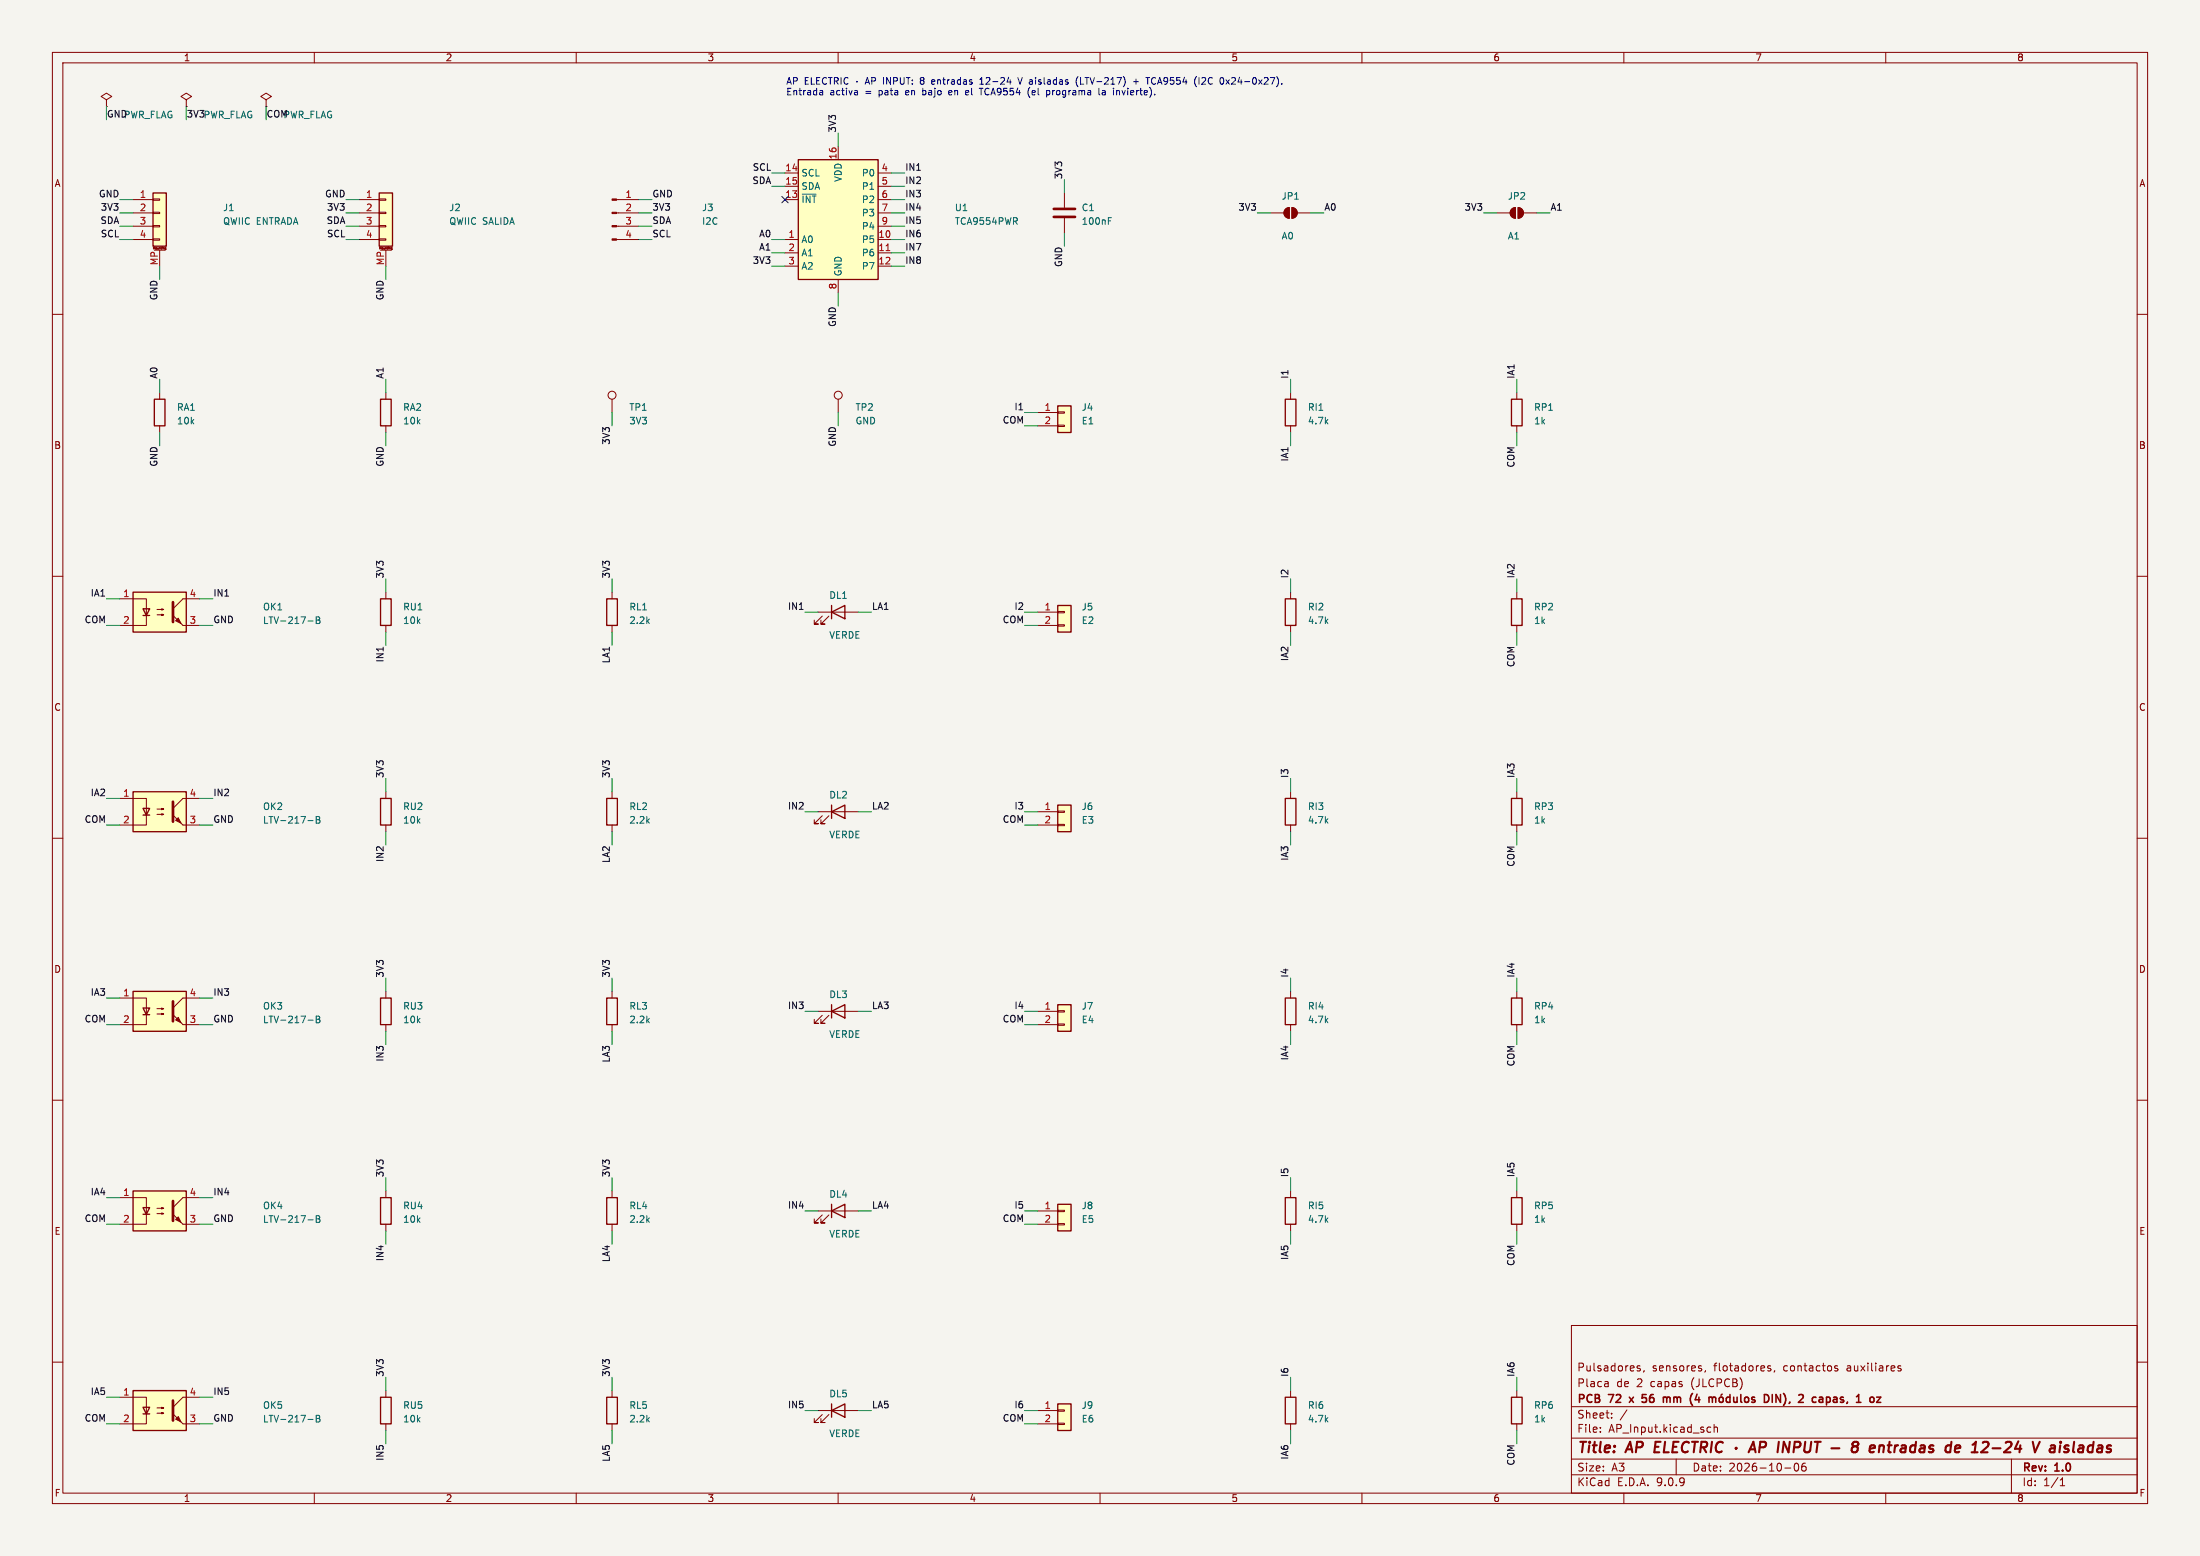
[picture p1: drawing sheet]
<svg xmlns="http://www.w3.org/2000/svg" width="420mm" height="297mm" viewBox="0 0 420 297" stroke-linecap="round" stroke-linejoin="round" font-family="sans-serif">
<path d="M0 0h420v297h-420z" fill="#f5f4ef" stroke="#f5f4ef" stroke-width=".19"/>
<g fill="none" stroke="#840000" stroke-width=".19">
<path d="M10 10h400v277h-400zM12 12h396v273h-396zM60 10v2M110 10v2M160 10v2M210 10v2M260 10v2M310 10v2M360 10v2M10 60h2M73.7 74.9v1.3M408 60h2"/>
<path d="M73.7 81.3v1.3M10 110h2M408 110h2M10 160h2M246.4 151.1v1.3M246.4 157.5v1.3M408 160h2M10 210h2M408 210h2M300 253h108v32h-108zM10 260h2M300 278.5h108"/>
<path d="M300 274.5h108M300 268.5h108M305.5 273.2v.2M305.5 272.5v.1M306.8 263.7l.2 .2v.8M307 264.6l-.1 .1M307 264l-.1 .1M307.7 270.5v.2M307.7 269.8v.1M310.6 269.1l-1.3 1.9M312.5 261l.7 .4-.3 .3-.4-.1M313.1 260.8l-.4-.1-.2 .2"/>
<path d="M313.9 261.6l-.2 .3M320 278.5v3M325.6 261.6l-.2 .3M326 273.3h.6M326 272.5h.6M327.2 272.5l.2-.1 .4 .1 .1 .9M327.2 271.9v1.5M337.5 261.1l.5 .2 .1 .2-.2 .2-.5-.1M337.5 260.8h.5M338.8 261.6l-.1 .3M342.7 279.4l.2-.1a.8 .8 0 0 1 .5 .7 .8 .8 0 0 1-.5 .8l-.2-.2-.2-.4zM344.7 279.3a.59 .59 0 0 0-.8 .6v.6l.2 .2 .4 .1 .2-.2 .1-.5-.1-.2h-.5l-.3 .2"/>
<path d="M350.8 260.8l-.4-.1-.2 .2 .1 .2 .5 .2v.3h-.6M362.3 261l.6 .4-.2 .3-.4-.1M362.9 260.8l-.4-.1-.2 .2M384 278.5v6.5M408 260h2M60 285v2M110 285v2M160 285v2M210 285v2M260 285v2M300 281.5h108M310 285v2"/>
<path d="M340.7 280.2h1.2M360 285v2M393.3 283.6h.9M393.3 282.5l.4-.4v1.5"/>
</g>
<g fill="none" stroke="#840000" stroke-width=".4">
<path d="M315.9 276.2h.7M317 275.2h-.9l-.3 2h1M317.9 275.2l-.3 2h1M319.4 276.2h.6M320.4 275.2h-.9l-.3 2h1M322.4 275.4a.88 .88 0 0 0-1 0 .88 .88 0 0 0-.3 .9 .69 .69 0 0 0 .3 .8 .69 .69 0 0 0 .8-.1M323 275.2h1.2M323.6 275.2l-.3 2M324.7 276.3h.8a.55 .55 0 0 0 .4-.5 .55 .55 0 0 0-.3-.6h-.8l-.2 2M325.2 276.3l.5 .9M326.8 275.2l-.2 2M328.9 275.4a.88 .88 0 0 0-1 0 .88 .88 0 0 0-.4 .9 .69 .69 0 0 0 .4 .8 .69 .69 0 0 0 .8-.1"/>
<path d="M331.4 276.3v.2M333.8 277.2l.9-2 .4 2M334.1 276.6h.9M335.9 276.3h.8a.55 .55 0 0 0 .4-.5 .55 .55 0 0 0-.3-.6h-.7l-.3 2M339.6 275.2l-.3 2M341.7 275.2l-.3 2-.9-2-.2 2M353.8 276l-.2-.4a.64 .64 0 0 1 1.1-.2l.1 .3-.3 .3M357.7 275.9l-.6 .1-.2 .9 .2 .3 .6-.1M357.9 276.3l-1 .2M360.4 275.9h.7M361.8 275.9l-.2 1.3M361.9 276.1l-.2 .2"/>
<path d="M376.4 277.2h1.1M376.6 275.8l.6-.6-.2 2M383.7 275.2h-.5l-.3 .2M383.9 276.1l-1.3 1.1h1.2M391.7 275.9l.6 .1-.1 1.2M392.2 277.1l-.7 .1M392.3 276.3l-.7 .1M393.3 275.9l-.2 1.3M393.4 275.2v.2M394.9 276a.49 .49 0 0 0-.8 .3l.1 .1 .6 .2 .1 .3-.3 .3-.6-.1"/>
</g>
<g fill="none" stroke="#840000" stroke-width=".3">
<path d="M311 266.7l.8 1M311.8 266.7l-.8 1M313.7 266.8h.5M314.2 267.6l-.5 .1M314.3 266.2h-.8v.7M317.8 266.7l.3 .1 .1 .1M318.2 266.9l.2-.2 .4 .1v.1M318.2 266.9v.8M323 266l-.2 .4M324 266.1l-.4 1.1h.9M324.3 266.7v1M328.3 266.8l.2-.1 .4 .1 .1 .6-.2 .2-.3 .1-.2-.2z"/>
<path d="M328.8 266.1l-.3 .2M330.3 266.8l-.5-.1-.3 .3 .2 .6h.6M330.3 266.2v1.5M331 266.7v.9l.4 .1 .2-.2M331.6 266.7v1M332.3 266.2v1.3l.2 .2M333.2 266.8l.3-.1 .3 .3v.4l-.3 .3-.3-.1-.2-.2zM335 266.8l-.4-.1-.2 .2 .1 .2 .5 .2v.3h-.6M336.8 266.2a.76 .76 0 0 1 .9 .7 .76 .76 0 0 1-.9 .8zM338.3 266.2v1.5M339.9 266.2v1.5l-.9-1.5v1.5M346.7 266.8l-.4-.1-.3 .3 .1 .6h.6"/>
<path d="M350.5 266.7l-.5 .1M350.5 267.1h-.3a.29 .29 0 0 0-.2 .3 .29 .29 0 0 0 .2 .3h.3M354.7 266.4l.1-.2v1.5M358.3 266.7h.7l-.7 1h.7"/>
</g>
<path d="M72.6 76.2h2.1v5.1h-2.1zM245.4 152.4h2v5.1h-2z" fill="none" stroke="#840000" stroke-width=".25"/>
<path d="M25.4 227.3h10.2v7.6h-10.2z" fill="#ffffc2"/>
<path d="M288.5 114.3h2.1v5.1h-2.1zM25.4 227.3h10.2v7.6h-10.2zM27.3 230.5h1.3l-.7 1.3zM27.3 231.8h1.3" fill="none" stroke="#840000" stroke-width=".25"/>
<path d="M289.6 113v1.3M289.6 119.4v1.3M22.9 228.6h5v5.1h-5M30 230.6h1.2l-.3 .2v-.3l.3 .1M30 231.6h1.2l-.3 .2v-.3l.3 .1M34.9 233.7h3.2M38.1 228.6h-3.2l-1.9 1.9" fill="none" stroke="#840000" stroke-width=".19"/>
<path d="M33 229.2v3.8" fill="none" stroke="#840000" stroke-width=".51"/>
<g fill="#840000" stroke="#840000" stroke-width=".19">
<path d="M33.5 232.8l.5-.5 .5 1z"/>
<path d="M33 231.8l1.9 1.9z"/>
</g>
<path d="M58.8 232.8h1M60.4 232h.4l.2 .3-.2 .4 .2 .1 .1 .3-.2 .2h-.5zM60.4 232.7h.4" fill="none" stroke="#006464" stroke-width=".19"/>
<path d="M25.4 265.4h10.2v7.6h-10.2z" fill="#ffffc2"/>
<path d="M25.4 265.4h10.2v7.6h-10.2zM27.3 268.6h1.3l-.7 1.3zM27.3 269.9h1.3" fill="none" stroke="#840000" stroke-width=".25"/>
<path d="M22.9 266.7h5v5.1h-5M30 268.7h1.2l-.3 .2v-.3l.3 .1M30 269.7h1.2l-.3 .2v-.3l.3 .1M34.9 271.8h3.2M38.1 266.7h-3.2l-1.9 1.9" fill="none" stroke="#840000" stroke-width=".19"/>
<path d="M33 267.3v3.8" fill="none" stroke="#840000" stroke-width=".51"/>
<g fill="#840000" stroke="#840000" stroke-width=".19">
<path d="M34 270.4l.5 1-1-.5z"/>
<path d="M33 269.9l1.9 1.9z"/>
</g>
<path d="M58.8 270.9h1M60.4 270.1h.4l.2 .3-.2 .4 .2 .1 .1 .3-.2 .2h-.5zM60.4 270.8h.4" fill="none" stroke="#006464" stroke-width=".19"/>
<path d="M25.4 113h10.2v7.7h-10.2z" fill="#ffffc2"/>
<path d="M29.5 76.2h2v5.1h-2zM245.4 76.2h2v5.1h-2zM288.5 76.2h2.1v5.1h-2.1zM25.4 113h10.2v7.7h-10.2zM27.3 116.2h1.3l-.7 1.3zM27.3 117.5h1.3M115.8 114.3h2.1v5.1h-2.1zM245.4 114.3h2v5.1h-2zM72.6 266.7h2.1v5.1h-2.1zM158.7 269.2l2.6-1.2v2.5zM158.7 268v2.5M288.5 266.7h2.1v5.1h-2.1z" fill="none" stroke="#840000" stroke-width=".25"/>
<g fill="none" stroke="#840000" stroke-width=".19">
<path d="M245.4 39.9l.7-.3v2.1a1.02 1.02 0 0 1-.9-.7 1.02 1.02 0 0 1 .2-1.1zM246.6 39.6a1.02 1.02 0 0 1 1 1 1.02 1.02 0 0 1-1 1.1zM288.6 39.9l.7-.3v2.1a1.02 1.02 0 0 1-.9-.7 1.02 1.02 0 0 1 .2-1.1zM289.8 39.6a1.02 1.02 0 0 1 1 1 1.02 1.02 0 0 1-1 1.1zM242.6 40.6h2.5M247.6 40.6h2.6M285.7 40.6h2.6M290.8 40.6h2.6M30.5 74.9v1.3M160 76.2v2.5M246.4 74.9v1.3M289.6 74.9v1.3"/>
<path d="M30.5 81.3v1.3M246.4 81.3v1.3M289.6 81.3v1.3M22.9 114.3h5v5.1h-5M30 116.3h1.2l-.3 .2v-.3l.3 .1M30 117.3h1.2l-.3 .2v-.3l.3 .1M34.9 119.4h3.2M38.1 114.3h-3.2l-1.9 1.9M116.8 113v1.3M116.8 119.4v1.3M246.4 113v1.3M246.4 119.4v1.3"/>
<path d="M73.7 265.4v1.3M73.7 271.8v1.2M156.2 269.2h7.6M157 270l-1.6 1.5h.8h-.8v-.7M158.2 270l-1.5 1.5h.8h-.8v-.7M289.6 265.4v1.3M289.6 271.8v1.2"/>
<circle cx="160" cy="75.4" r=".76"/>
</g>
<path d="M33 114.9v3.8" fill="none" stroke="#840000" stroke-width=".51"/>
<g fill="#840000" stroke="#840000" stroke-width=".19">
<path d="M33.5 118.5l.5-.5 .5 1z"/>
<path d="M33 117.5l1.9 1.9z"/>
<path d="M288.6 39.9l.7-.3v2.1a1.02 1.02 0 0 1-.9-.7 1.02 1.02 0 0 1 .2-1.1z"/>
<path d="M289.8 39.6a1.02 1.02 0 0 1 1 1 1.02 1.02 0 0 1-1 1.1z"/>
<path d="M245.4 39.9l.7-.3v2.1a1.02 1.02 0 0 1-.9-.7 1.02 1.02 0 0 1 .2-1.1z"/>
<path d="M246.6 39.6a1.02 1.02 0 0 1 1 1 1.02 1.02 0 0 1-1 1.1z"/>
</g>
<path d="M58.8 118.5h1M60.4 117.7h.4l.2 .3-.2 .4 .2 .1 .1 .3-.2 .2h-.5zM60.4 118.4h.4" fill="none" stroke="#006464" stroke-width=".19"/>
<path d="M201.9 268h2.6v5h-2.6z" fill="#ffffc2"/>
<path d="M201.9 268h2.6v5h-2.6z" fill="none" stroke="#840000" stroke-width=".25"/>
<path d="M198.1 269.2h3.8M198.1 271.8h3.8M201.9 269.1h1.3v.3h-1.3zM201.9 271.7h1.3v.2h-1.3z" fill="none" stroke="#840000" stroke-width=".19"/>
<path d="M201.9 191.8h2.6v5.1h-2.6z" fill="#ffffc2"/>
<path d="M72.6 152.4h2.1v5.1h-2.1zM115.8 152.4h2.1v5.1h-2.1zM158.7 154.9l2.6-1.2v2.5zM158.7 153.7v2.5M72.6 190.5h2.1v5.1h-2.1zM115.8 190.5h2.1v5.1h-2.1zM158.7 193l2.6-1.2v2.5zM158.7 191.8v2.5M201.9 191.8h2.6v5.1h-2.6zM245.4 228.6h2v5.1h-2z" fill="none" stroke="#840000" stroke-width=".25"/>
<g fill="none" stroke="#840000" stroke-width=".19">
<path d="M73.7 151.1v1.3M73.7 157.5v1.3M116.8 151.1v1.3M116.8 157.5v1.3M156.2 154.9h7.6M157 155.7l-1.6 1.5h.8h-.8v-.7M158.2 155.7l-1.5 1.5h.8h-.8v-.7M73.7 189.2v1.3M73.7 195.6v1.3M116.8 189.2v1.3M116.8 195.6v1.3M156.2 193h7.6"/>
<path d="M157 193.8l-1.6 1.5h.8h-.8v-.7M158.2 193.8l-1.5 1.5h.8h-.8v-.7M198.1 193h3.8M198.1 195.6h3.8M201.9 192.9h1.3v.3h-1.3zM201.9 195.5h1.3v.2h-1.3zM246.4 227.3v1.3M246.4 233.7v1.2"/>
</g>
<path d="M25.4 189.2h10.2v7.7h-10.2z" fill="#ffffc2"/>
<path d="M25.4 189.2h10.2v7.7h-10.2zM27.3 192.4h1.3l-.7 1.3zM27.3 193.7h1.3M245.4 190.5h2v5.1h-2zM288.5 228.6h2.1v5.1h-2.1zM115.8 266.7h2.1v5.1h-2.1z" fill="none" stroke="#840000" stroke-width=".25"/>
<path d="M22.9 190.5h5v5.1h-5M30 192.5h1.2l-.3 .2v-.3l.3 .1M30 193.5h1.2l-.3 .2v-.3l.3 .1M34.9 195.6h3.2M38.1 190.5h-3.2l-1.9 1.9M246.4 189.2v1.3M246.4 195.6v1.3M289.6 227.3v1.3M289.6 233.7v1.2M116.8 265.4v1.3M116.8 271.8v1.2" fill="none" stroke="#840000" stroke-width=".19"/>
<path d="M33 191.1v3.8" fill="none" stroke="#840000" stroke-width=".51"/>
<g fill="#840000" stroke="#840000" stroke-width=".19">
<path d="M33.5 194.7l.5-.5 .5 1z"/>
<path d="M33 193.7l1.9 1.9z"/>
</g>
<path d="M58.8 194.7h1M60.4 193.9h.4l.2 .3-.2 .4 .2 .1 .1 .3-.2 .2h-.5zM60.4 194.6h.4" fill="none" stroke="#006464" stroke-width=".19"/>
<path d="M201.9 153.7h2.6v5.1h-2.6z" fill="#ffffc2"/>
<path d="M201.9 153.7h2.6v5.1h-2.6zM288.5 190.5h2.1v5.1h-2.1zM72.6 228.6h2.1v5.1h-2.1zM115.8 228.6h2.1v5.1h-2.1zM245.4 266.7h2v5.1h-2z" fill="none" stroke="#840000" stroke-width=".25"/>
<path d="M198.1 154.9h3.8M198.1 157.5h3.8M201.9 154.8h1.3v.3h-1.3zM201.9 157.4h1.3v.2h-1.3zM289.6 189.2v1.3M289.6 195.6v1.3M73.7 227.3v1.3M73.7 233.7v1.2M116.8 227.3v1.3M116.8 233.7v1.2M246.4 265.4v1.3M246.4 271.8v1.2" fill="none" stroke="#840000" stroke-width=".19"/>
<path d="M25.4 151.1h10.2v7.7h-10.2z" fill="#ffffc2"/>
<path d="M25.4 151.1h10.2v7.7h-10.2zM27.3 154.3h1.3l-.7 1.3zM27.3 155.6h1.3M288.5 152.4h2.1v5.1h-2.1zM158.7 231.1l2.6-1.2v2.5zM158.7 229.9v2.5" fill="none" stroke="#840000" stroke-width=".25"/>
<path d="M22.9 152.4h5v5.1h-5M30 154.4h1.2l-.3 .2v-.3l.3 .1M30 155.4h1.2l-.3 .2v-.3l.3 .1M34.9 157.5h3.2M38.1 152.4h-3.2l-1.9 1.9M289.6 151.1v1.3M289.6 157.5v1.3M156.2 231.1h7.6M157 231.9l-1.6 1.5h.8h-.8v-.7M158.2 231.9l-1.5 1.5h.8h-.8v-.7" fill="none" stroke="#840000" stroke-width=".19"/>
<path d="M33 153v3.8" fill="none" stroke="#840000" stroke-width=".51"/>
<g fill="#840000" stroke="#840000" stroke-width=".19">
<path d="M33.5 156.6l.5-.5 .5 1z"/>
<path d="M33 155.6l1.9 1.9z"/>
</g>
<path d="M58.8 156.6h1M60.4 155.8h.4l.2 .3-.2 .4 .2 .1 .1 .3-.2 .2h-.5zM60.4 156.5h.4" fill="none" stroke="#006464" stroke-width=".19"/>
<path d="M201.9 229.9h2.6v5h-2.6z" fill="#ffffc2"/>
<path d="M72.6 114.3h2.1v5.1h-2.1zM201.9 229.9h2.6v5h-2.6z" fill="none" stroke="#840000" stroke-width=".25"/>
<path d="M73.7 113v1.3M73.7 119.4v1.3M198.1 231.1h3.8M198.1 233.7h3.8M201.9 231h1.3v.3h-1.3zM201.9 233.6h1.3v.2h-1.3z" fill="none" stroke="#840000" stroke-width=".19"/>
<path d="M29.2 36.8h2.5v10.2h-2.5z" fill="#ffffc2"/>
<path d="M29.2 36.8h2.5v10.2h-2.5z" fill="none" stroke="#840000" stroke-width=".25"/>
<g fill="none" stroke="#840000" stroke-width=".19">
<path d="M25.4 38.1h3.8M29.2 38h1.3v.2h-1.3zM117.7 38.1h4.2M25.4 40.6h3.8M25.4 43.2h3.8M25.4 45.7h3.8M29.2 40.5h1.3v.3h-1.3zM29.2 43.1h1.3v.2h-1.3zM29.2 45.6h1.3v.2h-1.3zM29.5 47.8h2M30.5 47.8v3M31.5 47.5h.1"/>
<path d="M31.5 47.4v.1M31.5 47.7h.1M31.5 47.3v.1M31.5 47.3h.1M31.6 47.3h.1v.3M31.6 47.3h-.1M31.7 47.6l-.1 .1M31.7 47.5h-.1M117.7 40.6h4.2M117.7 43.2h4.2M117.7 45.7h4.2"/>
</g>
<g fill="#840000" stroke="#840000" stroke-width=".19">
<path d="M116.8 38h.9v.2h-.9z"/>
<path d="M116.8 40.5h.9v.3h-.9z"/>
<path d="M116.8 43.1h.9v.2h-.9z"/>
<path d="M116.8 45.6h.9v.2h-.9z"/>
</g>
<path d="M201.9 77.5h2.6v5.1h-2.6z" fill="#ffffc2"/>
<path d="M201.9 77.5h2.6v5.1h-2.6z" fill="none" stroke="#840000" stroke-width=".25"/>
<path d="M198.1 78.7h3.8M201.9 78.6h1.3v.3h-1.3zM198.1 81.3h3.8M201.9 81.2h1.3v.2h-1.3z" fill="none" stroke="#840000" stroke-width=".19"/>
<path d="M201.9 115.6h2.6v5.1h-2.6z" fill="#ffffc2"/>
<path d="M201.9 115.6h2.6v5.1h-2.6z" fill="none" stroke="#840000" stroke-width=".25"/>
<path d="M198.1 116.8h3.8M198.1 119.4h3.8M201.9 116.7h1.3v.3h-1.3zM201.9 119.3h1.3v.2h-1.3z" fill="none" stroke="#840000" stroke-width=".19"/>
<path d="M152.4 30.5h15.2v22.8h-15.2z" fill="#ffffc2"/>
<path d="M152.4 30.5h15.2v22.8h-15.2z" fill="none" stroke="#840000" stroke-width=".25"/>
<g fill="none" stroke="#840000" stroke-width=".19">
<path d="M149.9 33h2.5M149.9 35.6h2.5M149.9 38.1h2.5M160 27.9v2.6M167.6 33h2.6M167.6 35.6h2.6M167.6 38.1h2.6M203.2 36.8v2.8M149.9 45.7h2.5M149.9 48.3h2.5M149.9 50.8h2.5M160 53.3v2.6"/>
<path d="M167.6 45.7h2.6M167.6 48.3h2.6M167.6 50.8h2.6M167.6 40.6h2.6M167.6 43.2h2.6M203.2 41.7v2.8"/>
</g>
<path d="M169.2 47.8h.7" fill="none" stroke="#a90000" stroke-width=".19"/>
<path d="M201.2 39.9h4M201.2 41.4h4" fill="none" stroke="#840000" stroke-width=".51"/>
<path d="M211.6 42.2h.4M211.6 41.5h.6" fill="none" stroke="#006464" stroke-width=".19"/>
<path d="M72.4 36.8h2.5v10.2h-2.5z" fill="#ffffc2"/>
<path d="M72.4 36.8h2.5v10.2h-2.5zM158.7 116.8l2.6-1.2v2.5zM158.7 115.6v2.5" fill="none" stroke="#840000" stroke-width=".25"/>
<g fill="none" stroke="#840000" stroke-width=".19">
<path d="M20.3 19.1l1-.7-1-.6-1 .6 1 .7v1.2M35.6 19.1l1-.7-1-.6-1.1 .6 1.1 .7v1.2M50.8 19.1l1-.7-1-.6-1 .6 1 .7v1.2M20.3 20.3h.1M35.6 20.3h.1M50.8 20.3h.1M68.6 38.1h3.8M72.4 38h1.3v.2h-1.3zM68.6 40.6h3.8M68.6 43.2h3.8M68.6 45.7h3.8M72.4 40.5h1.3v.3h-1.3z"/>
<path d="M72.4 43.1h1.3v.2h-1.3zM72.4 45.6h1.3v.2h-1.3zM72.6 47.8h2.1M73.7 47.8v3M74.7 47.7h.1M74.8 47.3l-.1 .1 .1 .1M74.8 47.3h.1M74.8 47.6v.1M74.8 47.3v.3M74.8 47.5h.1M116.8 76.2v2.5M156.2 116.8h7.6"/>
<path d="M157 117.6l-1.6 1.5h.8h-.8v-.7M158.2 117.6l-1.5 1.5h.8h-.8v-.7"/>
<circle cx="116.8" cy="75.4" r=".76"/>
</g>
<g fill="none" stroke="#009600" stroke-width=".19">
<path d="M20.3 20.3v2.6M22.9 38.1h2.5M35.6 20.3v2.6M50.8 20.3v2.6M66 38.1h2.6M121.9 38.1h2.6M147.3 33h2.6M147.3 35.6h2.6M160 25.4v2.5M170.2 33h2.5M170.2 35.6h2.5M170.2 38.1h2.5"/>
<path d="M203.2 34.3v2.5M22.9 43.2h2.5M22.9 40.6h2.5M22.9 45.7h2.5M30.5 50.8v2.5M66 43.2h2.6M66 40.6h2.6M66 45.7h2.6M73.7 50.8v2.5M121.9 43.2h2.6M121.9 40.6h2.6M121.9 45.7h2.6"/>
<path d="M147.3 50.8h2.6M147.3 45.7h2.6M147.3 48.3h2.6M160 55.9v2.5M170.2 43.2h2.5M170.2 40.6h2.5M170.2 50.8h2.5M170.2 45.7h2.5M170.2 48.3h2.5M203.2 44.5v2.5M240 40.6h2.6M250.2 40.6h2.5"/>
<path d="M283.2 40.6h2.5M293.4 40.6h2.5M30.5 72.4v2.5M73.7 72.4v2.5M116.8 78.7v2.6M160 78.7v2.6M195.6 78.7h2.5M246.4 72.4v2.5M289.6 72.4v2.5M30.5 82.6v2.5M73.7 82.6v2.5M195.6 81.3h2.5"/>
<path d="M246.4 82.6v2.5M289.6 82.6v2.5M20.3 119.4h2.6M20.3 114.3h2.6M38.1 119.4h2.5M38.1 114.3h2.5M73.7 110.5v2.5M116.8 110.5v2.5M153.7 116.8h2.5M163.8 116.8h2.6M195.6 116.8h2.5M195.6 119.4h2.5"/>
<path d="M246.4 110.5v2.5M289.6 110.5v2.5M73.7 120.7v2.5M116.8 120.7v2.5M246.4 120.7v2.5M289.6 120.7v2.5M20.3 157.5h2.6M20.3 152.4h2.6M38.1 157.5h2.5M38.1 152.4h2.5M73.7 148.6v2.5M73.7 158.8v2.5"/>
<path d="M116.8 148.6v2.5M116.8 158.8v2.5M153.7 154.9h2.5M163.8 154.9h2.6M195.6 157.5h2.5M195.6 154.9h2.5M246.4 148.6v2.5M246.4 158.8v2.5M289.6 148.6v2.5M289.6 158.8v2.5M20.3 190.5h2.6M20.3 195.6h2.6"/>
<path d="M38.1 190.5h2.5M38.1 195.6h2.5M73.7 186.7v2.5M73.7 196.9v2.5M116.8 186.7v2.5M116.8 196.9v2.5M153.7 193h2.5M163.8 193h2.6M195.6 195.6h2.5M195.6 193h2.5M246.4 186.7v2.5M246.4 196.9v2.5"/>
<path d="M289.6 186.7v2.5M289.6 196.9v2.5M20.3 233.7h2.6M20.3 228.6h2.6M38.1 233.7h2.5M38.1 228.6h2.5M73.7 224.8v2.5M73.7 234.9v2.6M116.8 224.8v2.5M116.8 234.9v2.6M153.7 231.1h2.5M163.8 231.1h2.6"/>
<path d="M195.6 233.7h2.5M195.6 231.1h2.5M246.4 224.8v2.5M246.4 234.9v2.6M289.6 224.8v2.5M289.6 234.9v2.6M20.3 271.8h2.6M20.3 266.7h2.6M38.1 271.8h2.5M38.1 266.7h2.5M73.7 262.9v2.5M73.7 273v2.6"/>
<path d="M116.8 262.9v2.5M116.8 273v2.6M153.7 269.2h2.5M163.8 269.2h2.6M195.6 271.8h2.5M195.6 269.2h2.5M246.4 262.9v2.5M246.4 273v2.6M289.6 262.9v2.5M289.6 273v2.6"/>
</g>
<path d="M149.3 37.5l1.2 1.2M150.5 37.5l-1.2 1.2" fill="none" stroke="#000084" stroke-width=".19"/>
<g fill="none" stroke="#0000c2" stroke-width=".19">
<path d="M150.2 16.1l.4-1.3 .5 1.3M150.3 15.7h.6M151.5 15.5l.6-.1 .1-.2v-.3l-.7-.1v1.3M153.7 15.4h.5M154.3 14.8h-.6v1.3h.6M154.9 14.8v1.3h.6M155.9 15.4h.4M156.5 14.8h-.6v1.3h.6M156.6 17.3l.5 .2v.6M157.1 18.1h-.5M157.1 17.6h-.5M157.8 14.9a.6 .6 0 0 0-.9 .4 .6 .6 0 0 0 .6 .8l.3-.1"/>
<path d="M158.1 14.8h.8M158.5 14.8v1.3M159.3 15.5l.6-.1 .1-.2v-.3l-.7-.1v1.3M159.6 15.5l.4 .6M160.6 14.8v1.3M161.9 14.9a.6 .6 0 0 0-.8 .4 .6 .6 0 0 0 .6 .8l.2-.1M163.5 17.3l.2 .2v.6M163.6 15.5v.1M163.7 18.1h-.1M163.7 17.6h-.1M165.2 16.1l.4-1.3 .4 1.3M165.3 15.7h.6"/>
<path d="M166.4 15.5l.6-.1 .2-.2-.1-.3-.7-.1v1.3M168.7 14.8v1.3M170 14.8v1.3l-.7-1.3v1.3M170.6 15.5l.6-.1 .1-.2v-.3l-.7-.1v1.3M171.9 14.8v1l.2 .3 .4-.1 .1-.2v-1M173 14.8h.7M173.4 14.8v1.3M174.2 16v.1M174.2 15.3v.1M175.9 14.8l-.2 .2 .2 .3-.2 .2v.3l.2 .3M176.2 16.8v1.3M176.2 18.1h.1"/>
<path d="M176.3 17.3h-.1M177.9 15.9l.4 .2M178.3 15.2l-.4 .2M178.5 15.5l-.6 .1M181.5 17.3l-.4 .2 .1 .6h.3M181.7 17.6l-.6 .1M184.4 17.3h.5M184.4 18.1h.5M184.9 17.6l-.6 .1M186.9 16.8h.8M187.1 16.1h.7M187.1 15.2l.3-.4v1.3"/>
<path d="M187.3 16.8v1.3M194.3 14.8l.4 1.3 .5-1.3M196.4 18.2l.2 .4M197.2 17.3l-.2 .2v.4l.2 .2M197.6 17.6l-.6 .1M199.9 17.3h.4l.1 .2v.5l-.5 .1M205.8 14.6a1.46 1.46 0 0 0 0 2M206.3 14.8v1.3h.6M209.8 16.8v1.1l.2 .2M211 17.6h-.4l-.2 .2 .2 .3h.4M211 17.5v.6M213.7 17.5v.6"/>
<path d="M216.4 15.6h.9M216.9 15.1v1M218.7 14.8h.8M219.1 14.8v1.3M220.4 14.8a.64 .64 0 0 0-.6 .6 .64 .64 0 0 0 .6 .7M229.9 14.8l-.5 .1M230.1 15.3l-.7 .8h.8M234 15.2l.7 .9M234.7 15.2l-.7 .9"/>
</g>
<g font-size="2.8" fill="#840000">
<text x="301" y="277.9">Title:</text>
<text x="310.6" y="277.9">AP</text>
<text x="342.6" y="277.9">INPUT</text>
<text x="353.6" y="277.9">-</text>
<text x="358.4" y="277.9">8</text>
<text x="362.6" y="277.9">entradas</text>
<text x="377.9" y="277.9">de</text>
<text x="383.8" y="277.9">12-24</text>
<text x="396.2" y="277.9">V aisladas</text>
</g>
<g font-size="2.1" fill="#840000">
<text x="301" y="262">Pulsadores,</text>
<text x="315.4" y="262">sensores,</text>
<text x="327.2" y="262">flotadores,</text>
<text x="340.6" y="262">contactos</text>
<text x="352.8" y="262">auxiliares</text>
<text x="301" y="268.2">PCB</text>
<text x="301" y="265">Placa</text>
<text x="307.2" y="268.2">72</text>
<text x="308.6" y="265">de</text>
<text x="311.8" y="268.2">x</text>
<text x="312.5" y="265">2</text>
<text x="314.8" y="268.2">56</text>
<text x="315.2" y="265">capas</text>
<text x="319.4" y="268.2">mm</text>
<text x="323.1" y="265">(JLCPCB)</text>
<text x="325.1" y="268.2">(4</text>
<text x="340.5" y="268.2">DIN),</text>
<text x="347.7" y="268.2">2</text>
<text x="350.9" y="268.2">capas,</text>
<text x="301" y="273.7">File:</text>
<text x="301" y="271">Sheet:</text>
<text x="307.1" y="273.7">AP_Input.kicad_sch</text>
<text x="301" y="281.1">Size:</text>
<text x="307.6" y="281.1">A3</text>
<text x="323" y="281.1">Date:</text>
<text x="330" y="281.1">2026-10-06</text>
<text x="386" y="281.3">Rev:</text>
<text x="392.4" y="281.3">1.0</text>
<text x="301" y="283.9">KiCad</text>
<text x="308.7" y="283.9">E.D.A.</text>
<text x="316.3" y="283.9">9.0.9</text>
<text x="386" y="283.9">Id:</text>
<text x="390.1" y="283.9">1/1</text>
</g>
<g font-size="1.8" fill="#840000">
<text x="35" y="11.9">1</text>
<text x="85" y="11.9">2</text>
<text x="135" y="11.9">3</text>
<text x="185" y="11.9">4</text>
<text x="235" y="11.9">5</text>
<text x="285" y="11.9">6</text>
<text x="335" y="11.9">7</text>
<text x="385" y="11.9">8</text>
<text x="10.3" y="35.9">A</text>
<text x="408.3" y="35.9">A</text>
<text x="10.3" y="85.9">B</text>
<text x="408.2" y="85.9">B</text>
<text x="10.3" y="135.9">C</text>
<text x="408.2" y="135.9">C</text>
<text x="10.3" y="185.9">D</text>
<text x="408.2" y="185.9">D</text>
<text x="10.3" y="235.9">E</text>
<text x="408.3" y="235.9">E</text>
<text x="10.3" y="285.9">F</text>
<text x="35" y="286.9">1</text>
<text x="85" y="286.9">2</text>
<text x="135" y="286.9">3</text>
<text x="185" y="286.9">4</text>
<text x="235" y="286.9">5</text>
<text x="285" y="286.9">6</text>
<text x="335" y="286.9">7</text>
<text x="385" y="286.9">8</text>
<text x="408.3" y="285.9">F</text>
</g>
<g font-size="1.8" fill="#0000c2">
<text x="176.4" y="16.5">8</text>
<text x="178.7" y="16.5">entradas</text>
<text x="188.1" y="16.5">12-24</text>
<text x="195.7" y="16.5">V aisladas</text>
<text x="207.1" y="16.5">(LTV-217)</text>
<text x="218.2" y="16.5">+</text>
<text x="221" y="16.5">TCA9554</text>
<text x="230.3" y="16.5">(I2C</text>
<text x="235.4" y="16.5">0x24-0x27).</text>
<text x="150" y="18.5">Entrada</text>
<text x="158.4" y="18.5">activa</text>
<text x="165.3" y="18.5">=</text>
<text x="168" y="18.5">pata</text>
<text x="173.4" y="18.5">en</text>
<text x="176.8" y="18.5">bajo</text>
<text x="182" y="18.5">en</text>
<text x="185.4" y="18.5">el</text>
<text x="188.3" y="18.5">TCA9554</text>
<text x="197.7" y="18.5">(el</text>
<text x="201.4" y="18.5">programa</text>
<text x="211.6" y="18.5">la</text>
<text x="214.6" y="18.5">invierte).</text>
</g>
<g font-size="1.8" fill="#0f0f0f">
<text x="20.3" y="22.5">GNDPWR_FLAG</text>
<text x="35.6" y="22.5">3V3PWR_FLAG</text>
<text x="50.8" y="22.5">COM</text>
<text x="159.7" y="25.4" transform="rotate(-90 159.7 25.4)">3V3</text>
<text x="143.5" y="35.2">SDA</text>
<text x="143.6" y="32.7">SCL</text>
<text x="172.7" y="32.7">IN1</text>
<text x="172.7" y="35.2">IN2</text>
<text x="202.9" y="34.3" transform="rotate(-90 202.9 34.3)">3V3</text>
<text x="18.8" y="37.8">GND</text>
<text x="19.1" y="40.3">3V3</text>
<text x="62" y="37.8">GND</text>
<text x="62.3" y="40.3">3V3</text>
<text x="124.5" y="37.8">GND</text>
<text x="124.5" y="40.3">3V3</text>
<text x="172.7" y="37.8">IN3</text>
<text x="172.7" y="40.3">IN4</text>
<text x="236.3" y="40.3">3V3</text>
<text x="252.7" y="40.3">A0</text>
<text x="279.5" y="40.3">3V3</text>
<text x="295.9" y="40.3">A1</text>
<text x="19.1" y="42.8">SDA</text>
<text x="19.1" y="45.4">SCL</text>
<text x="62.3" y="42.8">SDA</text>
<text x="62.3" y="45.4">SCL</text>
<text x="124.5" y="45.4">SCL</text>
<text x="124.5" y="42.8">SDA</text>
<text x="144.8" y="47.9">A1</text>
<text x="144.8" y="45.4">A0</text>
<text x="172.7" y="47.9">IN7</text>
<text x="172.7" y="42.8">IN5</text>
<text x="172.7" y="45.4">IN6</text>
<text x="143.6" y="50.5">3V3</text>
<text x="172.7" y="50.5">IN8</text>
<text x="202.9" y="51.1" transform="rotate(-90 202.9 51.1)">GND</text>
<text x="30.1" y="57.4" transform="rotate(-90 30.1 57.4)">GND</text>
<text x="73.3" y="57.4" transform="rotate(-90 73.3 57.4)">GND</text>
<text x="159.7" y="62.5" transform="rotate(-90 159.7 62.5)">GND</text>
<text x="30.1" y="72.4" transform="rotate(-90 30.1 72.4)">A0</text>
<text x="73.3" y="72.4" transform="rotate(-90 73.3 72.4)">A1</text>
<text x="246" y="72.4" transform="rotate(-90 246 72.4)">I1</text>
<text x="289.2" y="72.4" transform="rotate(-90 289.2 72.4)">IA1</text>
<text x="191.3" y="80.9">COM</text>
<text x="193.6" y="78.4">I1</text>
<text x="30.1" y="89.2" transform="rotate(-90 30.1 89.2)">GND</text>
<text x="73.3" y="89.2" transform="rotate(-90 73.3 89.2)">GND</text>
<text x="116.5" y="85" transform="rotate(-90 116.5 85)">3V3</text>
<text x="159.7" y="85.4" transform="rotate(-90 159.7 85.4)">GND</text>
<text x="246" y="88.2" transform="rotate(-90 246 88.2)">IA1</text>
<text x="289.2" y="89.3" transform="rotate(-90 289.2 89.3)">COM</text>
<text x="17.2" y="114">IA1</text>
<text x="40.6" y="114">IN1</text>
<text x="73.3" y="110.5" transform="rotate(-90 73.3 110.5)">3V3</text>
<text x="116.5" y="110.5" transform="rotate(-90 116.5 110.5)">3V3</text>
<text x="246" y="110.5" transform="rotate(-90 246 110.5)">I2</text>
<text x="289.2" y="110.5" transform="rotate(-90 289.2 110.5)">IA2</text>
<text x="16.1" y="119">COM</text>
<text x="40.6" y="119">GND</text>
<text x="150.3" y="116.5">IN1</text>
<text x="166.4" y="116.5">LA1</text>
<text x="191.3" y="119">COM</text>
<text x="193.6" y="116.5">I2</text>
<text x="73.3" y="126.5" transform="rotate(-90 73.3 126.5)">IN1</text>
<text x="116.5" y="126.7" transform="rotate(-90 116.5 126.7)">LA1</text>
<text x="246" y="126.3" transform="rotate(-90 246 126.3)">IA2</text>
<text x="289.2" y="127.4" transform="rotate(-90 289.2 127.4)">COM</text>
<text x="73.3" y="148.6" transform="rotate(-90 73.3 148.6)">3V3</text>
<text x="116.5" y="148.6" transform="rotate(-90 116.5 148.6)">3V3</text>
<text x="246" y="148.6" transform="rotate(-90 246 148.6)">I3</text>
<text x="289.2" y="148.6" transform="rotate(-90 289.2 148.6)">IA3</text>
<text x="17.2" y="152.1">IA2</text>
<text x="40.6" y="152.1">IN2</text>
<text x="150.3" y="154.6">IN2</text>
<text x="166.4" y="154.6">LA2</text>
<text x="193.6" y="154.6">I3</text>
<text x="16.1" y="157.1">COM</text>
<text x="40.6" y="157.1">GND</text>
<text x="191.3" y="157.1">COM</text>
<text x="73.3" y="164.6" transform="rotate(-90 73.3 164.6)">IN2</text>
<text x="116.5" y="164.8" transform="rotate(-90 116.5 164.8)">LA2</text>
<text x="246" y="164.4" transform="rotate(-90 246 164.4)">IA3</text>
<text x="289.2" y="165.5" transform="rotate(-90 289.2 165.5)">COM</text>
<text x="17.2" y="190.2">IA3</text>
<text x="40.6" y="190.2">IN3</text>
<text x="73.3" y="186.7" transform="rotate(-90 73.3 186.7)">3V3</text>
<text x="116.5" y="186.7" transform="rotate(-90 116.5 186.7)">3V3</text>
<text x="246" y="186.7" transform="rotate(-90 246 186.7)">I4</text>
<text x="289.2" y="186.7" transform="rotate(-90 289.2 186.7)">IA4</text>
<text x="16.1" y="195.2">COM</text>
<text x="40.6" y="195.2">GND</text>
<text x="150.3" y="192.7">IN3</text>
<text x="166.4" y="192.7">LA3</text>
<text x="191.3" y="195.2">COM</text>
<text x="193.6" y="192.7">I4</text>
<text x="73.3" y="202.7" transform="rotate(-90 73.3 202.7)">IN3</text>
<text x="116.5" y="202.9" transform="rotate(-90 116.5 202.9)">LA3</text>
<text x="246" y="202.5" transform="rotate(-90 246 202.5)">IA4</text>
<text x="289.2" y="203.6" transform="rotate(-90 289.2 203.6)">COM</text>
<text x="73.3" y="224.8" transform="rotate(-90 73.3 224.8)">3V3</text>
<text x="116.5" y="224.8" transform="rotate(-90 116.5 224.8)">3V3</text>
<text x="246" y="224.8" transform="rotate(-90 246 224.8)">I5</text>
<text x="289.2" y="224.8" transform="rotate(-90 289.2 224.8)">IA5</text>
<text x="16.1" y="233.3">COM</text>
<text x="17.2" y="228.3">IA4</text>
<text x="40.6" y="228.3">IN4</text>
<text x="40.6" y="233.3">GND</text>
<text x="150.3" y="230.8">IN4</text>
<text x="166.4" y="230.8">LA4</text>
<text x="191.3" y="233.3">COM</text>
<text x="193.6" y="230.8">I5</text>
<text x="73.3" y="240.8" transform="rotate(-90 73.3 240.8)">IN4</text>
<text x="116.5" y="241" transform="rotate(-90 116.5 241)">LA4</text>
<text x="246" y="240.6" transform="rotate(-90 246 240.6)">IA5</text>
<text x="289.2" y="241.7" transform="rotate(-90 289.2 241.7)">COM</text>
<text x="73.3" y="262.9" transform="rotate(-90 73.3 262.9)">3V3</text>
<text x="116.5" y="262.9" transform="rotate(-90 116.5 262.9)">3V3</text>
<text x="246" y="262.9" transform="rotate(-90 246 262.9)">I6</text>
<text x="289.2" y="262.9" transform="rotate(-90 289.2 262.9)">IA6</text>
<text x="17.2" y="266.4">IA5</text>
<text x="40.6" y="266.4">IN5</text>
<text x="150.3" y="268.9">IN5</text>
<text x="166.4" y="268.9">LA5</text>
<text x="193.6" y="268.9">I6</text>
<text x="16.1" y="271.4">COM</text>
<text x="40.6" y="271.4">GND</text>
<text x="191.3" y="271.4">COM</text>
<text x="73.3" y="278.9" transform="rotate(-90 73.3 278.9)">IN5</text>
<text x="116.5" y="279.1" transform="rotate(-90 116.5 279.1)">LA5</text>
<text x="246" y="278.7" transform="rotate(-90 246 278.7)">IA6</text>
<text x="289.2" y="279.8" transform="rotate(-90 289.2 279.8)">COM</text>
</g>
<g font-size="1.8" fill="#006464">
<text x="54" y="22.8">PWR_FLAG</text>
<text x="152.9" y="33.9">SCL</text>
<text x="160.9" y="34.8" transform="rotate(-90 160.9 34.8)">VDD</text>
<text x="164.4" y="33.9">P0</text>
<text x="42.5" y="40.5">J1</text>
<text x="85.7" y="40.5">J2</text>
<text x="133.9" y="40.5">J3</text>
<text x="152.9" y="36.4">SDA</text>
<text x="152.9" y="39">~{INT}</text>
<text x="164.4" y="36.4">P1</text>
<text x="164.4" y="39">P2</text>
<text x="164.4" y="41.5">P3</text>
<text x="182.2" y="40.5">U1</text>
<text x="206.4" y="40.5">C1</text>
<text x="244.6" y="38.3">JP1</text>
<text x="287.8" y="38.3">JP2</text>
<text x="42.5" y="43.1">QWIIC ENTRADA</text>
<text x="85.7" y="43.1">QWIIC SALIDA</text>
<text x="133.9" y="43.1">I2C</text>
<text x="152.9" y="46.6">A0</text>
<text x="164.4" y="44">P4</text>
<text x="164.4" y="46.6">P5</text>
<text x="182.2" y="43.1">TCA9554PWR</text>
<text x="206.4" y="43.1">100nF</text>
<text x="244.6" y="45.9">A0</text>
<text x="287.8" y="45.9">A1</text>
<text x="152.9" y="49.1">A1</text>
<text x="152.9" y="51.7">A2</text>
<text x="160.9" y="52.8" transform="rotate(-90 160.9 52.8)">GND</text>
<text x="164.4" y="49.1">P6</text>
<text x="164.4" y="51.7">P7</text>
<text x="33.7" y="78.6">RA1</text>
<text x="33.7" y="81.2">10k</text>
<text x="76.9" y="78.6">RA2</text>
<text x="76.9" y="81.2">10k</text>
<text x="120" y="78.6">TP1</text>
<text x="120" y="81.2">3V3</text>
<text x="163.2" y="78.6">TP2</text>
<text x="163.2" y="81.2">GND</text>
<text x="206.4" y="78.6">J4</text>
<text x="206.4" y="81.2">E1</text>
<text x="249.6" y="78.6">RI1</text>
<text x="249.6" y="81.2">4.7k</text>
<text x="292.8" y="78.6">RP1</text>
<text x="292.8" y="81.2">1k</text>
<text x="50.1" y="116.7">OK1</text>
<text x="50.1" y="119.3">LTV-217-B</text>
<text x="76.9" y="119.3">10k</text>
<text x="76.9" y="116.7">RU1</text>
<text x="120" y="119.3">2.2k</text>
<text x="120" y="116.7">RL1</text>
<text x="158.2" y="114.5">DL1</text>
<text x="206.4" y="116.7">J5</text>
<text x="206.4" y="119.3">E2</text>
<text x="249.6" y="116.7">RI2</text>
<text x="249.6" y="119.3">4.7k</text>
<text x="292.8" y="116.7">RP2</text>
<text x="292.8" y="119.3">1k</text>
<text x="158.2" y="122.1">VERDE</text>
<text x="50.1" y="154.8">OK2</text>
<text x="76.9" y="154.8">RU2</text>
<text x="120" y="154.8">RL2</text>
<text x="158.2" y="152.6">DL2</text>
<text x="206.4" y="154.8">J6</text>
<text x="249.6" y="154.8">RI3</text>
<text x="292.8" y="154.8">RP3</text>
<text x="50.1" y="157.4">LTV-217-B</text>
<text x="76.9" y="157.4">10k</text>
<text x="120" y="157.4">2.2k</text>
<text x="158.2" y="160.2">VERDE</text>
<text x="206.4" y="157.4">E3</text>
<text x="249.6" y="157.4">4.7k</text>
<text x="292.8" y="157.4">1k</text>
<text x="158.2" y="190.7">DL3</text>
<text x="50.1" y="192.9">OK3</text>
<text x="50.1" y="195.5">LTV-217-B</text>
<text x="76.9" y="195.5">10k</text>
<text x="76.9" y="192.9">RU3</text>
<text x="120" y="195.5">2.2k</text>
<text x="120" y="192.9">RL3</text>
<text x="206.4" y="192.9">J7</text>
<text x="206.4" y="195.5">E4</text>
<text x="249.6" y="192.9">RI4</text>
<text x="249.6" y="195.5">4.7k</text>
<text x="292.8" y="192.9">RP4</text>
<text x="292.8" y="195.5">1k</text>
<text x="158.2" y="198.3">VERDE</text>
<text x="50.1" y="231">OK4</text>
<text x="50.1" y="233.6">LTV-217-B</text>
<text x="76.9" y="233.6">10k</text>
<text x="76.9" y="231">RU4</text>
<text x="120" y="233.6">2.2k</text>
<text x="120" y="231">RL4</text>
<text x="158.2" y="228.8">DL4</text>
<text x="206.4" y="231">J8</text>
<text x="206.4" y="233.6">E5</text>
<text x="249.6" y="231">RI5</text>
<text x="249.6" y="233.6">4.7k</text>
<text x="292.8" y="231">RP5</text>
<text x="292.8" y="233.6">1k</text>
<text x="158.2" y="236.4">VERDE</text>
<text x="50.1" y="269.1">OK5</text>
<text x="76.9" y="269.1">RU5</text>
<text x="120" y="269.1">RL5</text>
<text x="158.2" y="266.9">DL5</text>
<text x="206.4" y="269.1">J9</text>
<text x="249.6" y="269.1">RI6</text>
<text x="292.8" y="269.1">RP6</text>
<text x="50.1" y="271.7">LTV-217-B</text>
<text x="76.9" y="271.7">10k</text>
<text x="120" y="271.7">2.2k</text>
<text x="158.2" y="274.5">VERDE</text>
<text x="206.4" y="271.7">E6</text>
<text x="249.6" y="271.7">4.7k</text>
<text x="292.8" y="271.7">1k</text>
</g>
<g font-size="1.8" fill="#a90000">
<text x="149.8" y="32.8">14</text>
<text x="149.8" y="35.3">15</text>
<text x="159.8" y="30.5" transform="rotate(-90 159.8 30.5)">16</text>
<text x="168.2" y="32.8">4</text>
<text x="168.2" y="35.3">5</text>
<text x="26.6" y="37.8">1</text>
<text x="26.6" y="40.4">2</text>
<text x="69.8" y="37.8">1</text>
<text x="69.8" y="40.4">2</text>
<text x="119.3" y="37.8">1</text>
<text x="119.3" y="40.4">2</text>
<text x="149.8" y="37.8">13</text>
<text x="168.2" y="37.8">6</text>
<text x="168.2" y="40.4">7</text>
<text x="26.6" y="42.9">3</text>
<text x="26.6" y="45.5">4</text>
<text x="69.8" y="42.9">3</text>
<text x="69.8" y="45.5">4</text>
<text x="119.3" y="42.9">3</text>
<text x="119.3" y="45.5">4</text>
<text x="150.4" y="45.5">1</text>
<text x="167.6" y="45.5">10</text>
<text x="168.2" y="42.9">9</text>
<text x="30.2" y="50.7" transform="rotate(-90 30.2 50.7)">MP</text>
<text x="73.4" y="50.7" transform="rotate(-90 73.4 50.7)">MP</text>
<text x="150.4" y="48">2</text>
<text x="150.4" y="50.5">3</text>
<text x="167.6" y="48">11</text>
<text x="167.6" y="50.5">12</text>
<text x="159.8" y="55.3" transform="rotate(-90 159.8 55.3)">8</text>
<text x="199.3" y="78.5">1</text>
<text x="199.3" y="81">2</text>
<text x="23.4" y="114">1</text>
<text x="23.4" y="119.1">2</text>
<text x="36.1" y="114">4</text>
<text x="36.1" y="119.1">3</text>
<text x="199.3" y="116.6">1</text>
<text x="199.3" y="119.1">2</text>
<text x="23.4" y="152.1">1</text>
<text x="36.1" y="152.1">4</text>
<text x="199.3" y="154.7">1</text>
<text x="23.4" y="157.2">2</text>
<text x="36.1" y="157.2">3</text>
<text x="199.3" y="157.2">2</text>
<text x="23.4" y="190.2">1</text>
<text x="36.1" y="190.2">4</text>
<text x="23.4" y="195.3">2</text>
<text x="36.1" y="195.3">3</text>
<text x="199.3" y="192.8">1</text>
<text x="199.3" y="195.3">2</text>
<text x="23.4" y="228.3">1</text>
<text x="23.4" y="233.4">2</text>
<text x="36.1" y="228.3">4</text>
<text x="36.1" y="233.4">3</text>
<text x="199.3" y="230.9">1</text>
<text x="199.3" y="233.4">2</text>
<text x="23.4" y="266.4">1</text>
<text x="36.1" y="266.4">4</text>
<text x="199.3" y="269">1</text>
<text x="23.4" y="271.5">2</text>
<text x="36.1" y="271.5">3</text>
<text x="199.3" y="271.5">2</text>
</g>
<g font-size=".5" fill="#840000">
<text x="29.1" y="47.7">Mounting</text>
<text x="72.3" y="47.7">Mounting</text>
</g>
</svg>
